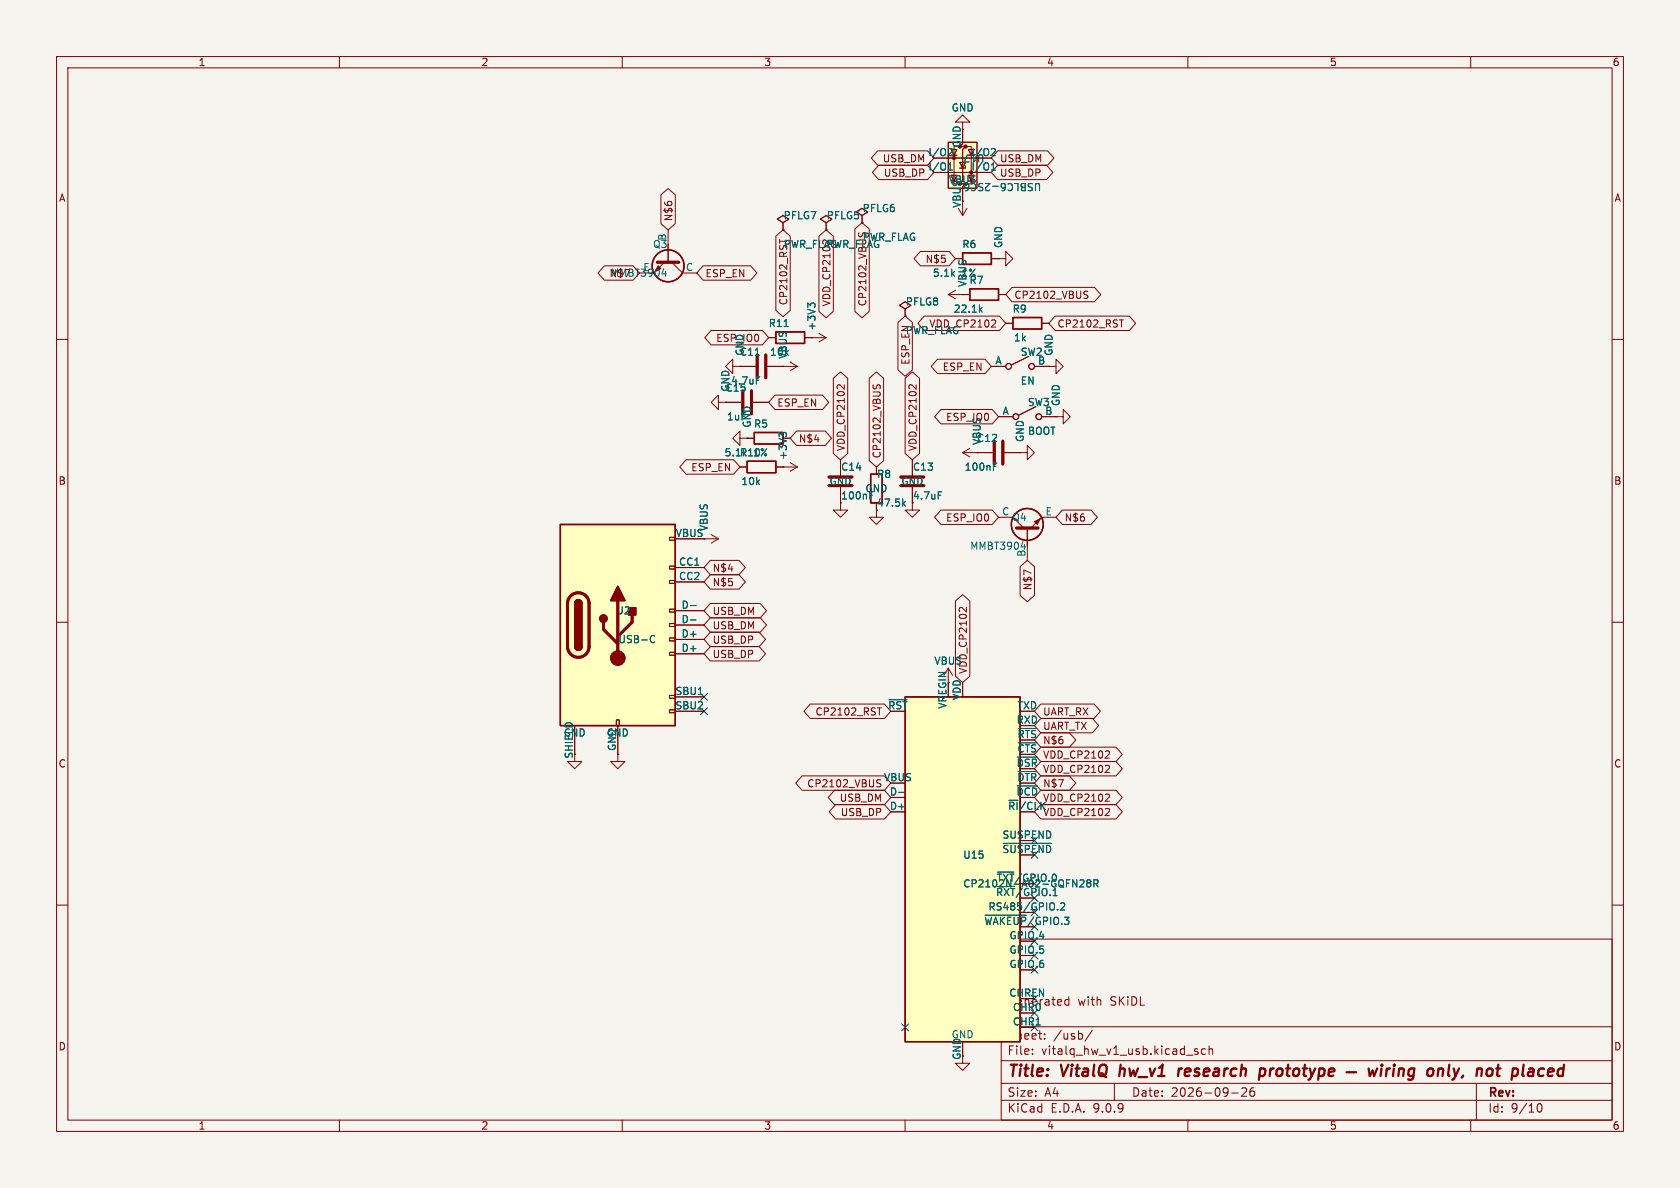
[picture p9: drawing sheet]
<svg xmlns="http://www.w3.org/2000/svg" width="297mm" height="210mm" viewBox="0 0 297 210" stroke-linecap="round" stroke-linejoin="round" font-family="sans-serif">
<path d="M0 0h297v210h-297z" fill="#f5f4ef" stroke="#f5f4ef" stroke-width=".18"/>
<g fill="none" stroke="#840000" stroke-width=".18">
<path d="M10 10h277v190h-277zM12 12h273v186h-273zM60 10v2M110 10v2M160 10v2M210 10v2M260 10v2M160 54.6l1-.6-1-.7-1 .7 1 .6v1.3M160 55.9h.1M167.6 52.1h3.8M167.6 52.1l1.3 .7M168.9 51.3l-1.3 .8"/>
<path d="M170.2 52.1h.1M176.5 45.7h1.3v-1.2l1.3 1.2-1.3 1.3v-1.3M176.5 45.7h.1M176.5 52.1h1.3M177.8 57.2h1.3M184.1 57.2h1.3M10 60h2M171.4 79.2l-1.2 .8M285 60h2M154.9 90.2v1.2h1.3l-1.3 1.3-1.2-1.3h1.2M154.9 82.6v1.2M161.3 86.1v4.1h1.3l-1.3 1.2-1.3-1.2h1.3"/>
<path d="M161.3 81.3v2.8M170.2 80l1.2 .8M170.2 80h2.5M172.7 80h.1M10 110h2M285 110h2M10 160h2M177 166h108v32h-108zM188.4 177.6h.6M188.4 176.8h.6M189 176.2v1.5M285 160h2"/>
<path d="M60 198v2M110 198v2M160 198v2M177 194.5h108M177 191.5h108M177 187.5h108M177 181.5h108M182.5 186.3v.1M182.5 185.5v.1M184.7 183.6v.1M184.7 182.8v.1M193.1 182.1l-1.3 2"/>
<path d="M197 191.5v3M210 198v2M211.7 185.5l-.3-.1-.2 .2v.2l.5 .2v.3h-.5M213.1 185.5l-.4-.1-.3 .3v.4l.1 .2h.6M213.7 185.5l.3-.1 .3 .1 .1 .9M213.7 184.9v1.5M217.7 193.2h1.2M219.5 192.4l.6-.1 .2 .1 .1 .3-.9 1.1h.9M221.7 192.3a.59 .59 0 0 0-.7 .6v.6l.1 .2 .4 .1 .2-.1 .1-.5-.1-.3h-.5l-.2 .3M260 198v2M261 191.5v6.5M271.7 195.7l.2-.5 .2-.1a.81 .81 0 0 1 .6 .6 .81 .81 0 0 1-.3 .8h-.4l-.3-.5"/>
</g>
<g fill="none" stroke="#840000" stroke-width=".4">
<path d="M198.1 188.2l-.2 2M208.4 188.9l-.1 1.3M209 188.9l-.4 .1-.2 .3M222.8 189l.2-.1 .6 .1 .1 .3-.1 .5a.66 .66 0 0 1-1 .3M222.8 188.9l-.2 2M238.1 189.5h1.7M241.9 188.9l.3 1.3 .5-.9 .2 .9 .6-1.3M244.2 188.9l-.1 1.3M244.3 188.2v.2M244.3 188.2l-.1 .1 .1 .1M244.3 188.2l.1 .1-.1 .1M245.2 188.9l-.2 1.3"/>
<path d="M245.8 188.9l-.4 .1-.3 .3M246.4 188.9l-.1 1.3M246.5 188.2v.2M246.5 188.2l-.1 .1 .1 .1M246.5 188.2l.1 .1-.1 .1M247.3 189.1a.49 .49 0 0 1 .9 .1l-.1 1M247.4 188.9l-.2 1.3M250 189a.66 .66 0 0 0-1 .3v.5l.1 .3 .2 .1 .6-.1M250 188.9l-.2 1.6a.6 .6 0 0 1-.9 .3M252.5 189.1a.52 .52 0 0 1 .5-.2 .52 .52 0 0 1 .4 .4l-.1 .5a.55 .55 0 0 1-.5 .4 .55 .55 0 0 1-.5-.4zM254.3 189.1a.49 .49 0 0 1 .8 .1l-.1 1M254.3 188.9l-.1 1.3"/>
<path d="M256.2 188.2l-.2 1.7 .3 .3M264.5 188.9h.8M264.9 188.2l-.2 1.7v.2l.4 .1M272.1 190.1l.2 .1 .5-.1M272.2 189l.2-.1 .6 .1"/>
</g>
<path d="M171.4 51.1h5.1v2h-5.1zM179.1 56.1h5v2.1h-5zM153.9 83.8h2.1v5.1h-2.1z" fill="none" stroke="#840000" stroke-width=".25"/>
<path d="M173.3 54.7l.3 .5M173.6 54.3l-.4 .5M159.7 89l.4 .5M160.1 88.6l-.5 .5M165.9 86.9h.6" fill="none" stroke="#006464" stroke-width=".18"/>
<path d="M159.3 84.3h4M159.3 85.9h4" fill="none" stroke="#840000" stroke-width=".51"/>
<path d="M99.1 92.7h20.3v35.6h-20.3z" fill="#ffffc2"/>
<path d="M99.1 92.7h20.3v35.6h-20.3zM101.6 106.7a.64 .64 0 0 1 .6-.7 .64 .64 0 0 1 .7 .7M101.6 114.3a.64 .64 0 0 0 .6 .6 .64 .64 0 0 0 .7-.6" fill="none" stroke="#840000" stroke-width=".25"/>
<path d="M100.9 105.3a1.9 1.9 0 0 1 2.1-.4 1.9 1.9 0 0 1 1.1 1.8v7.6a1.91 1.91 0 0 1-1.9 1.9 1.91 1.91 0 0 1-1.9-1.9v-7.8l.2-.6zM106.7 110v1.3l2.5 2.5M109.2 106.2v10.1M111.8 108.7v1.3l-2.6 2.5" fill="none" stroke="#840000" stroke-width=".51"/>
<g fill="#840000" stroke="#840000" stroke-width=".25">
<path d="M101.6 106.7h1.3v7.6h-1.3z"/>
<path d="M101.8 106.2a.64 .64 0 0 1 .7-.1 .64 .64 0 0 1 .4 .6h-1.3z"/>
<path d="M101.6 114.3h1.3a.64 .64 0 0 1-.7 .6 .64 .64 0 0 1-.6-.6z"/>
<path d="M109.2 103.6l1.3 2.6h-2.6z"/>
<path d="M111.1 107.4h1.3v1.3h-1.3z"/>
<circle cx="106.7" cy="109.3" r=".63"/>
</g>
<g fill="none" stroke="#840000" stroke-width=".18">
<path d="M170.2 21.6h1.2l-1.2-1.3-1.3 1.3h1.3v1.3M118.4 95h1v.5h-1zM119.4 95.3h5.1M118.4 100.1h1v.5h-1zM118.4 102.6h1v.5h-1zM118.4 107.7h1v.5h-1zM118.4 110.2h1v.5h-1zM118.4 112.8h1v.5h-1zM118.4 115.3h1v.5h-1zM119.4 100.3h5.1M119.4 102.9h5.1M119.4 108h5.1"/>
<path d="M119.4 110.5h5.1M119.4 113h5.1M119.4 115.6h5.1M101.6 128.3v5.1M109 127.3h.5v1h-.5zM109.2 128.3v5.1M118.4 122.9h1v.5h-1zM118.4 125.5h1v.5h-1zM119.4 123.2h5.1M119.4 125.7h5.1"/>
</g>
<circle cx="109.2" cy="116.3" r="1.27" fill="#840000" stroke="#840000" stroke-width=".18"/>
<path d="M115.2 112.4l.3-.1 .2 .2M115.7 113.5l-.2 .1-.3-.1M122.1 107h.9M122.1 109.6h.9" fill="none" stroke="#006464" stroke-width=".18"/>
<path d="M167.6 25.1h5.1v8.2h-5.1z" fill="#ffffc2"/>
<g fill="none" stroke="#840000" stroke-width=".18">
<path d="M138.4 39.4l1-.7-1-.6-1 .6 1 .7v1.2M146 39.4l1.1-.7-1.1-.6-1 .6 1 .7v1.2M152.4 38.1l1-.6-1-.7-1 .7 1 .6v1.3M152.4 39.4h.1M167.6 30.5h5.1M167.6 27.9h5.1M168.1 26.4h1.1l-.5 1zM168.1 27.4h1.1M169.4 36.8l.8 1.3M169.7 28.7h1l-.5 1zM169.7 25.9h-1v6.6h1M170.2 25.4l-.5 .5h1l-.5 .5v5.6l-.5 .5h1l-.5 .5"/>
<path d="M170.2 35.6v2.5M170.7 29.3v.4h-1M170.7 25.9h1v6.6h-1M170.9 36.8l-.7 1.3M117.5 46.4l-1.9 1.9M118.1 40.6v5.8M118.7 46.4l1.9 1.9h2.6M135.9 59.7h1.3M138.4 40.6h.1M142.2 59.7h3.8M143.5 59.7h.1M144.8 58.9l1.2 .8"/>
<path d="M146 40.6h.1M146 59.7l-1.2 .8M168.9 45.7h1.3M175.3 45.7h1.2M127 71.1v-1.2l-1.3 1.2 1.3 1.3v-1.3h1.3M128.3 71.1h.1M128.3 71.1h2.8M129.5 64.8v-1.3l-1.2 1.3 1.2 1.2v-1.2h1.3M130.8 77.5v-1.3l-1.3 1.3 1.3 1.2v-1.2h1.3M130.8 64.8h.1M130.8 64.8h2.8M132.1 77.5h.1"/>
<path d="M132.1 77.5h1.2M133.1 71.1h2.8M135.6 64.8h5.4M138.4 64.8h.1M139.7 64l1.3 .8M141 64.8l-1.3 .7M175.3 64.8h2.5M176.5 73.7h2.6M181.9 63l-3.1 1.5M182.9 64.8h2.5M183.1 71.9l-3 1.5M184.1 73.7h2.6"/>
<path d="M185.4 64.8h1.3v-1.3l1.3 1.3-1.3 1.2v-1.2M185.4 64.8h.1M186.7 73.7h1.3v-1.3l1.2 1.3-1.2 1.2v-1.2M186.7 73.7h.1M124.5 95.3h2.5M125.7 94.5l1.3 .8M127 95.3l-1.3 .7M130.8 82.6h1.3M137.2 82.6h3.8M138.4 82.6h.1M139.7 81.8l1.3 .8M141 82.6l-1.3 .7"/>
<path d="M148.6 86.1v4.1h1.3l-1.3 1.2-1.3-1.2h1.3M148.6 81.3v2.8M176.5 91.4h2.6l1.9 1.9M180.3 80h1.3v-1.3l1.3 1.3-1.3 1.3v-1.3M180.3 80h.1M181.6 93.3v5.8M186.7 91.4h-2.6l-1.9 1.9M101.6 133.4v1.2h1.3l-1.3 1.3-1.3-1.3h1.3M109.2 133.4v1.2h1.3l-1.3 1.3-1.3-1.3h1.3M170.2 186.7v1.3h1.2l-1.2 1.2-1.3-1.2h1.3"/>
<circle cx="178.3" cy="64.8" r=".51"/>
<circle cx="179.6" cy="73.7" r=".51"/>
<circle cx="182.4" cy="64.8" r=".51"/>
<circle cx="183.6" cy="73.7" r=".51"/>
</g>
<g fill="#840000" stroke="#840000" stroke-width=".18">
<path d="M182.9 92.2l1-.5-.5 1z"/>
<path d="M116.3 47l.5 .5-1 .5z"/>
<circle cx="170.7" cy="25.9" r=".25"/>
<circle cx="168.7" cy="27.9" r=".25"/>
</g>
<g fill="none" stroke="#840000" stroke-width=".25">
<path d="M167.6 25.1h5.1v8.2h-5.1zM137.2 58.7h5v2h-5zM170.2 44.7h5.1v2h-5.1zM133.3 76.5h5.1v2h-5.1zM132.1 81.5h5.1v2.1h-5.1z"/>
<circle cx="118.1" cy="47" r="2.82"/>
<circle cx="181.6" cy="92.7" r="2.82"/>
</g>
<g fill="none" stroke="#006464" stroke-width=".18">
<path d="M167.6 30.1h.8M167.6 29.2l.4-.4v1.3M167.8 26.3h.3M168.4 26.6l-.8 .9h.8M171.3 33.2l-.3 .4-.3 .1M175.3 30.1h.7M175.3 29.2l.3-.4v1.3M175.4 26.3h.5l.1 .3-.8 .9h.8M117 48.4h.8M117.6 48v.8M138.6 57.7h.7M143.3 54l-.5-.4v.8"/>
<path d="M143.3 53.8l.2-.2h.3l.3 .2M133.5 62.8h.8M133.7 66.6h.6M138.2 76.9l-.5-.5v.8M138.2 76.7l.3-.3h.3l.2 .3M180.5 96.7h.8M181.1 96.3v.8"/>
</g>
<path d="M116.2 46.4h3.8M131.3 69.1v4.1M132.8 69.1v4.1M133.9 62.7v4.1M135.4 62.7v4.1M146.6 84.3h4M146.6 85.9h4M179.7 93.3h3.8" fill="none" stroke="#840000" stroke-width=".51"/>
<path d="M160 123.2h20.3v61h-20.3z" fill="#ffffc2"/>
<path d="M160 123.2h20.3v61h-20.3z" fill="none" stroke="#840000" stroke-width=".25"/>
<g fill="none" stroke="#006464" stroke-width=".18">
<path d="M167.6 30.1h.8M167.6 29.2l.4-.4v1.3M167.8 26.3h.3M168.4 26.6l-.8 .9h.8M171.3 33.2l-.3 .4-.3 .1M175.3 30.1h.7M175.3 29.2l.3-.4v1.3M175.4 26.3h.5l.1 .3-.8 .9h.8M138.6 57.7h.7M143.3 54l-.5-.4v.8M143.3 53.8l.2-.2h.3l.3 .2M173.3 54.7l.3 .5"/>
<path d="M173.6 54.3l-.4 .5M133.5 62.8h.8M133.7 66.6h.6M138.2 76.9l-.5-.5v.8M138.2 76.7l.3-.3h.3l.2 .3M159.7 89l.4 .5M160.1 88.6l-.5 .5M165.9 86.9h.6M175.6 82.5h.5M175.6 81.9h.6M115.2 112.4l.3-.1 .2 .2M115.7 113.5l-.2 .1-.3-.1"/>
<path d="M122.1 107h.9M122.1 109.6h.9M157.2 123.7h3.1M179.8 138.9h3.6M179.9 133.9h3.5M180 136.4h3.2M180 128.8h3.2M180 131.3h3.2M158.9 140.1h1M176.2 156.7h3.2M176.4 154.2h2.8M177.4 149.1h8.5"/>
<path d="M187.5 159.7l.5-.1 .2 .4-.8 .9h.8M191 155.6l.4-.1 .2 .4-.7 .9h.7M192.4 156.1l-.3-.3 .3-.3h.2l.2 .3-.2 .3M192.4 156.1l-.3 .2 .1 .4 .2 .1 .3-.1 .1-.2v-.2l-.2-.2M192.4 156.1h.2M193.4 156.2l.6-.1 .1-.2v-.3l-.7-.1v1.3M193.7 156.2l.4 .6M174.1 161.8h7.4M187 160.8v.1"/>
</g>
<g fill="none" stroke="#840000" stroke-width=".18">
<path d="M116.8 34.4l1.3-1.1 1.3 1.1v5.1l-1.3 1.1-1.3-1.1zM152.4 39.4h.1M155.2 26.7h8.8l1.1 1.2-1.1 1.3h-8.8l-1.2-1.3zM155.3 29.2h8.7l1.1 1.3-1.1 1.3h-8.7l-1.1-1.3zM176.4 29.2h8.6l1.1 1.3-1.1 1.3h-8.6l-1.1-1.3zM176.4 26.7h8.8l1.1 1.2-1.1 1.3h-8.8l-1.1-1.3zM106.8 47h5.1l1.1 1.3-1.1 1.2h-5.1l-1.1-1.2zM124.3 47h8.4l1.1 1.3-1.1 1.2h-8.4l-1.1-1.2zM125.7 58.4h9.1l1.1 1.3-1.1 1.3h-9.1l-1.1-1.3zM135.9 59.7h1.3M137.2 41.8l1.2-1.2 1.3 1.2v13.1l-1.3 1.1-1.2-1.1zM137.8 42.3v.7"/>
<path d="M138.4 40.6h.1M142.2 59.7h1.3M143.5 59.7h.1M144.8 41.8l1.2-1.2 1.3 1.2v13.3l-1.3 1.1-1.2-1.1zM146 40.6h.1M151.1 40.5l1.3-1.1 1.3 1.1v14.6l-1.3 1.1-1.3-1.1zM151.9 41.1l-.1 .5M158.7 57l1.3-1.1 1.3 1.1v8.4l-1.3 1.1-1.3-1.1zM160 55.9h.1M162.7 44.4h5.1l1.1 1.3-1.1 1.3h-5.1l-1.1-1.3zM163.4 55.9h13.3l1.1 1.3-1.1 1.2h-13.3l-1.1-1.2zM168.9 45.7h1.3"/>
<path d="M170.2 52.1h.1M170.2 52.1h1.2M175.3 45.7h1.2M175.8 56.6l.2 .2v.3l-.8 .7h.8M176.5 45.7h.1M176.5 52.1h1.3M177.8 57.2h1.3M178.9 50.8h14.6l1.1 1.3-1.1 1.2h-14.6l-1.1-1.2zM184.1 57.2h1.3M186.5 55.9h13.2l1.1 1.3-1.1 1.2h-13.2l-1.1-1.2zM191.8 52.1l.4 .1 .1 .3-.2 .2h-.3M191.8 51.5h.5"/>
<path d="M197.9 56.6h.7M128.3 71.1h.1M128.3 71.1h2.8M130.8 64.8h.1M130.8 64.8h2.8M132.1 77.5h.1M132.1 77.5h1.2M133.1 71.1h2.8M135.6 64.8h2.8M137 69.8h8.4l1.1 1.3-1.1 1.3h-8.4l-1.1-1.3zM138.4 64.8h.1M140.8 76.2h5.1l1.1 1.3-1.1 1.2h-5.1l-1.1-1.2z"/>
<path d="M147.3 66.9l1.3-1.2 1.3 1.2v13.3l-1.3 1.1-1.3-1.1zM149.3 68v.8l-.8-.7-.3-.1-.2 .3M153.7 66.9l1.2-1.2 1.3 1.2v14.5l-1.3 1.2-1.2-1.2zM154.4 68l-.1 .5M154.9 68.5l.2-.4 .3-.1 .2 .3v.3M160 66.9l1.3-1.2 1.3 1.2v13.3l-1.3 1.1-1.3-1.1zM162 68v.8l-.8-.7-.3-.1-.2 .3M165.7 63.5h8.4l1.2 1.3-1.2 1.2h-8.4l-1.1-1.2zM166.3 72.4h9.1l1.1 1.3-1.1 1.2h-9.1l-1.1-1.2zM175.3 64.8h2.5M176.5 73.7h2.6M182.9 64.8h2.5"/>
<path d="M184.1 73.7h2.6M185.4 64.8h.1M186.7 73.7h.1M119.4 95.3h5.1M121.3 81.3h8.4l1.1 1.3-1.1 1.2h-8.4l-1.1-1.2zM125.6 99.1h5.1l1.1 1.2-1.1 1.3h-5.1l-1.1-1.3zM130.8 82.6h1.3M137.2 82.6h1.2M138.4 82.6h.1M148.6 81.3v2.8M148.6 86.1v2.8M154.9 82.6v1.2"/>
<path d="M161.3 81.3v2.8M161.3 86.1v2.8M166.3 90.2h9.1l1.1 1.2-1.1 1.3h-9.1l-1.1-1.3zM172.7 80h.1M172.7 80h2.8M177.5 80h2.8M180.3 80h.1M187.8 90.2h5.1l1.1 1.2-1.1 1.3h-5.1l-1.1-1.3zM119.4 100.3h5.1M119.4 102.9h5.1M119.4 108h5.1M119.4 110.5h5.1"/>
<path d="M119.4 113h5.1M119.4 115.6h5.1M125.6 109.2h8.8l1.1 1.3-1.1 1.3h-8.8l-1.1-1.3zM125.6 106.7h8.8l1.1 1.3-1.1 1.2h-8.8l-1.1-1.2zM125.6 101.6h5.1l1.1 1.3-1.1 1.2h-5.1l-1.1-1.2zM125.6 111.8h8.6l1.1 1.2-1.1 1.3h-8.6l-1.1-1.3zM125.6 114.3h8.6l1.1 1.3-1.1 1.2h-8.6l-1.1-1.2zM167.6 118.1l-.7 1.3M167.6 118.1l.8 1.3M167.6 118.1v2.6M168.9 106.2l1.3-1.1 1.3 1.1v13.3l-1.3 1.2-1.3-1.2zM170.9 107.4v.8l-.8-.8h-.3l-.2 .2"/>
<path d="M180.3 100.2l1.3-1.1 1.3 1.1v5.1l-1.3 1.1-1.3-1.1zM101.6 128.3v5.1M109.2 128.3v5.1M119.4 123.2h5.1M119.4 125.7h5.1M141.8 137.2h14.6l1.1 1.2-1.1 1.3h-14.6l-1.1-1.3zM143.2 124.5h13.2l1.1 1.2-1.1 1.3h-13.2l-1.1-1.3zM147.5 139.7h8.9l1.1 1.3-1.1 1.2h-8.9l-1.1-1.2zM155.1 125.1h.7M155.2 138.4l.4 .2M155.2 137.8l.5 .1M155.7 138.7l-.1 .3-.4 .1"/>
<path d="M184 137.2h5.1l1.1 1.2-1.1 1.3h-5.1l-1.1-1.3zM184 139.7h13.3l1.1 1.3-1.1 1.2h-13.3l-1.1-1.2zM184 134.6h13.3l1.1 1.3-1.1 1.3h-13.3l-1.1-1.3zM184 132.1h13.3l1.1 1.3-1.1 1.2h-13.3l-1.1-1.2zM184 127h9.1l1.1 1.3-1.1 1.2h-9.1l-1.1-1.2zM184 124.5h9.4l1.1 1.2-1.1 1.3h-9.4l-1.1-1.3zM184 129.5h5.1l1.1 1.3-1.1 1.3h-5.1l-1.1-1.3zM195.9 132.8l.2 .2v.3l-.7 .7h.7M195.9 135.3l.2 .2v.3l-.7 .8h.7M147.7 142.2h8.7l1.1 1.3-1.1 1.3h-8.7l-1.1-1.3zM157.5 141h2.5M184 142.2h13.3l1.1 1.3-1.1 1.3h-13.3l-1.1-1.3z"/>
<path d="M195.9 142.9l.2 .3v.3l-.7 .7h.7M195.9 140.4l.2 .2v.3l-.7 .7h.7"/>
</g>
<path d="M175.8 78v4M177.3 78v4" fill="none" stroke="#840000" stroke-width=".51"/>
<g fill="none" stroke="#000084" stroke-width=".18">
<path d="M123.9 125.1l1.2 1.2M123.9 122.6l1.2 1.2M125.1 125.1l-1.2 1.2M125.1 122.6l-1.2 1.2M182.3 148l1.2 1.2M183.5 148l-1.2 1.2M182.3 165.8l1.2 1.2M182.3 160.7l1.2 1.2M182.3 168.3l1.2 1.2M182.3 170.8l1.2 1.3M182.3 178.5l1.2 1.2M183.5 165.8l-1.2 1.2"/>
<path d="M183.5 160.7l-1.2 1.2M183.5 168.3l-1.2 1.2M183.5 170.8l-1.2 1.3M183.5 178.5l-1.2 1.2M159.4 181l1.2 1.2M160.6 181l-1.2 1.2M182.3 181l1.2 1.2M183.5 181l-1.2 1.2"/>
</g>
<g font-size="2.8" fill="#840000">
<text x="178" y="190.9">Title:</text>
<text x="187.7" y="190.9">VitalQ</text>
<text x="198.7" y="190.9">hw_v1</text>
<text x="209.9" y="190.9">research</text>
<text x="225.1" y="190.9">prototype</text>
<text x="257.2" y="190.9">only,</text>
<text x="266.7" y="190.9">not</text>
<text x="273.8" y="190.9">placed</text>
</g>
<text font-size="2.1" fill="#000084" x="178" y="178">Generated</text>
<g font-size="2.1" fill="#840000">
<text x="190.5" y="178">with</text>
<text x="196.3" y="178">SKiDL</text>
<text x="178" y="184">Sheet:</text>
<text x="186.2" y="184">/usb/</text>
<text x="178" y="186.7">File:</text>
<text x="184.1" y="186.7">vitalq_hw_v1_usb.kicad_sch</text>
<text x="178" y="196.9">KiCad</text>
<text x="178" y="194.1">Size:</text>
<text x="184.7" y="194.1">A4</text>
<text x="185.7" y="196.9">E.D.A.</text>
<text x="193.3" y="196.9">9.0.9</text>
<text x="200" y="194.1">Date:</text>
<text x="207" y="194.1">2026-09-26</text>
<text x="263" y="194.3">Rev:</text>
<text x="263" y="196.9">Id:</text>
<text x="267.1" y="196.9">9/10</text>
</g>
<g font-size="1.8" fill="#840000">
<text x="35" y="11.9">1</text>
<text x="85" y="11.9">2</text>
<text x="135" y="11.9">3</text>
<text x="185" y="11.9">4</text>
<text x="235" y="11.9">5</text>
<text x="285" y="11.9">6</text>
<text x="156" y="28.9">USB_DM</text>
<text x="169.9" y="26.2" transform="rotate(-90 169.9 26.2)">GND</text>
<text x="176.7" y="28.9">USB_DM</text>
<text x="10.3" y="35.9">A</text>
<text x="156.2" y="31.4">USB_DP</text>
<text x="176.7" y="31.4">USB_DP</text>
<text x="285.3" y="35.9">A</text>
<text x="119.1" y="39.2" transform="rotate(-90 119.1 39.2)">N$6</text>
<text x="163.5" y="46.7">N$5</text>
<text x="107.6" y="49.2">N$7</text>
<text x="124.6" y="49.2">ESP_EN</text>
<text x="179.2" y="53">CP2102_VBUS</text>
<text x="139.4" y="54.1" transform="rotate(-90 139.4 54.1)">CP2102_RST</text>
<text x="147" y="54.2" transform="rotate(-90 147 54.2)">VDD_CP2102</text>
<text x="153.4" y="54.2" transform="rotate(-90 153.4 54.2)">CP2102_VBUS</text>
<text x="164.2" y="58.1">VDD_CP2102</text>
<text x="186.8" y="58.1">CP2102_RST</text>
<text x="126.5" y="60.6">ESP_IO0</text>
<text x="166.6" y="65.7">ESP_EN</text>
<text x="137.3" y="72.1">ESP_EN</text>
<text x="167.2" y="74.6">ESP_IO0</text>
<text x="122.1" y="83.5">ESP_EN</text>
<text x="139.3" y="81.4" transform="rotate(-90 139.3 81.4)">+3V3</text>
<text x="141.1" y="78.4">N$4</text>
<text x="149.5" y="79.9" transform="rotate(-90 149.5 79.9)">VDD_CP2102</text>
<text x="155.9" y="81.1" transform="rotate(-90 155.9 81.1)">CP2102_VBUS</text>
<text x="162.2" y="79.9" transform="rotate(-90 162.2 79.9)">VDD_CP2102</text>
<text x="10.3" y="85.9">B</text>
<text x="154.9" y="89.8">47.5k</text>
<text x="161.3" y="88.5">4.7uF</text>
<text x="285.3" y="85.9">B</text>
<text x="119.4" y="95">VBUS</text>
<text x="167.2" y="92.4">ESP_IO0</text>
<text x="188.1" y="92.4">N$6</text>
<text x="125.9" y="101.3">N$4</text>
<text x="125.9" y="103.8">N$5</text>
<text x="182.6" y="104.4" transform="rotate(-90 182.6 104.4)">N$7</text>
<text x="125.9" y="111.4">USB_DM</text>
<text x="125.9" y="108.9">USB_DM</text>
<text x="125.9" y="114">USB_DP</text>
<text x="125.9" y="116.5">USB_DP</text>
<text x="171.1" y="119.2" transform="rotate(-90 171.1 119.2)">VDD_CP2102</text>
<text x="167.4" y="125.4" transform="rotate(-90 167.4 125.4)">VREGIN</text>
<text x="144.1" y="126.7">CP2102_RST</text>
<text x="184.3" y="129.2">UART_TX</text>
<text x="184.3" y="126.7">UART_RX</text>
<text x="184.3" y="131.8">N$6</text>
<text x="10.3" y="135.9">C</text>
<text x="101.3" y="134.2" transform="rotate(-90 101.3 134.2)">SHIELD</text>
<text x="109" y="132.8" transform="rotate(-90 109 132.8)">GND</text>
<text x="184.3" y="136.8">VDD_CP2102</text>
<text x="184.3" y="134.3">VDD_CP2102</text>
<text x="285.3" y="135.9">C</text>
<text x="142.6" y="139.4">CP2102_VBUS</text>
<text x="148.3" y="141.9">USB_DM</text>
<text x="184.3" y="139.4">N$7</text>
<text x="184.3" y="141.9">VDD_CP2102</text>
<text x="148.5" y="144.5">USB_DP</text>
<text x="184.3" y="144.5">VDD_CP2102</text>
<text x="10.3" y="185.9">D</text>
<text x="285.3" y="185.9">D</text>
<text x="169.9" y="187.5" transform="rotate(-90 169.9 187.5)">GND</text>
<text x="35" y="199.9">1</text>
<text x="85" y="199.9">2</text>
<text x="135" y="199.9">3</text>
<text x="185" y="199.9">4</text>
<text x="235" y="199.9">5</text>
<text x="285" y="199.9">6</text>
</g>
<g font-size="1.8" fill="#006464">
<text x="168.1" y="19.9">GND</text>
<text x="164" y="27.7">I/O2</text>
<text x="171.7" y="27.7">I/O2</text>
<text x="174.1" y="27.1" transform="rotate(-180 174.1 27.1)">U17</text>
<text x="164" y="30.2">I/O1</text>
<text x="167.6" y="32.6">VBUS</text>
<text x="171.7" y="30.2">I/O1</text>
<text x="184.2" y="32.2" transform="rotate(-180 184.2 32.2)">USBLC6-2SC6</text>
<text x="138.4" y="39">PFLG7</text>
<text x="146.1" y="39">PFLG5</text>
<text x="152.4" y="37.7">PFLG6</text>
<text x="169.9" y="36.8" transform="rotate(-90 169.9 36.8)">VBUS</text>
<text x="115.4" y="44">Q3</text>
<text x="117.9" y="42.6" transform="rotate(-90 117.9 42.6)">B</text>
<text x="138.4" y="44">PWR_FLAG</text>
<text x="146.1" y="44">PWR_FLAG</text>
<text x="152.4" y="42.8">PWR_FLAG</text>
<text x="170" y="44">R6</text>
<text x="177.4" y="43.9" transform="rotate(-90 177.4 43.9)">GND</text>
<text x="107.9" y="49.1">MMBT3904</text>
<text x="113.6" y="48">E</text>
<text x="121.2" y="48">C</text>
<text x="164.8" y="49.1">5.1k</text>
<text x="170" y="49.1">1%</text>
<text x="171" y="50.8" transform="rotate(-90 171 50.8)">VBUS</text>
<text x="171.3" y="50.4">R7</text>
<text x="135.8" y="58">R11</text>
<text x="144.4" y="58.5" transform="rotate(-90 144.4 58.5)">+3V3</text>
<text x="160" y="59.3">PWR_FLAG</text>
<text x="160" y="54.2">PFLG8</text>
<text x="168.5" y="55.5">22.1k</text>
<text x="178.9" y="55.5">R9</text>
<text x="130.7" y="63.1">C11</text>
<text x="131.7" y="63" transform="rotate(-90 131.7 63)">GND</text>
<text x="136" y="63.1">10k</text>
<text x="139.3" y="63.5" transform="rotate(-90 139.3 63.5)">VBUS</text>
<text x="161" y="64.6" transform="rotate(-90 161 64.6)">ESP_EN</text>
<text x="175.9" y="64.5">A</text>
<text x="179.2" y="60.6">1k</text>
<text x="180.3" y="63.1">SW2</text>
<text x="183.4" y="64.5">B</text>
<text x="186.3" y="63" transform="rotate(-90 186.3 63)">GND</text>
<text x="128.2" y="69.4">C15</text>
<text x="129.1" y="69.3" transform="rotate(-90 129.1 69.3)">GND</text>
<text x="129.1" y="68.2">4.7uF</text>
<text x="180.3" y="68.2">EN</text>
<text x="181.6" y="72">SW3</text>
<text x="187.6" y="71.9" transform="rotate(-90 187.6 71.9)">GND</text>
<text x="128.4" y="74.5">1uF</text>
<text x="132.9" y="75.7" transform="rotate(-90 132.9 75.7)">GND</text>
<text x="133.2" y="75.8">R5</text>
<text x="177.2" y="73.4">A</text>
<text x="181.6" y="77.1">BOOT</text>
<text x="184.7" y="73.4">B</text>
<text x="128" y="80.9">5.1kR101%</text>
<text x="148.6" y="83.4">C14</text>
<text x="161.3" y="83.4">C13</text>
<text x="170.5" y="83.4">100nF</text>
<text x="172.6" y="78.3">C12</text>
<text x="173.6" y="78.8" transform="rotate(-90 173.6 78.8)">VBUS</text>
<text x="181.2" y="78.2" transform="rotate(-90 181.2 78.2)">GND</text>
<text x="131" y="86">10k</text>
<text x="146.6" y="86">GND</text>
<text x="148.6" y="88.5">100nF</text>
<text x="152.9" y="87.2">GND</text>
<text x="154.9" y="84.7">R8</text>
<text x="159.3" y="86">GND</text>
<text x="125.3" y="94" transform="rotate(-90 125.3 94)">VBUS</text>
<text x="177.1" y="91.2">C</text>
<text x="178.9" y="92.3">Q4</text>
<text x="184.7" y="91.2">E</text>
<text x="119.9" y="100.1">CC1</text>
<text x="171.4" y="97.4">MMBT3904</text>
<text x="181.4" y="98.5" transform="rotate(-90 181.4 98.5)">B</text>
<text x="119.9" y="102.6">CC2</text>
<text x="120.4" y="107.7">D-</text>
<text x="109.2" y="108.8">J2</text>
<text x="109.2" y="113.9">USB-C</text>
<text x="120.4" y="110.2">D-</text>
<text x="120.4" y="112.8">D+</text>
<text x="120.4" y="115.3">D+</text>
<text x="165.1" y="117.7">VBUS</text>
<text x="119.3" y="122.9">SBU1</text>
<text x="119.3" y="125.5">SBU2</text>
<text x="156.9" y="125.5">~{RST}</text>
<text x="169.9" y="123.8" transform="rotate(-90 169.9 123.8)">VDD</text>
<text x="179.8" y="125.5">TXD</text>
<text x="99.6" y="130.4">GND</text>
<text x="107.2" y="130.4">GND</text>
<text x="179.6" y="128">RXD</text>
<text x="179.8" y="130.6">~{RTS}</text>
<text x="179.6" y="135.6">~{DSR}</text>
<text x="179.8" y="133.1">~{CTS}</text>
<text x="156.2" y="138.2">VBUS</text>
<text x="157.2" y="140.7">D-</text>
<text x="157.2" y="143.3">D+</text>
<text x="178.1" y="143.3">~{RI}/CLK</text>
<text x="179.6" y="140.7">~{DCD}</text>
<text x="179.8" y="138.2">~{DTR}</text>
<text x="177.1" y="148.3">SUSPEND</text>
<text x="170.2" y="152">U15</text>
<text x="176.1" y="156">~{TXT}/GPIO.0</text>
<text x="177.1" y="150.9">~{SUSPEND}</text>
<text x="170.2" y="157.1">CP2102N-A02-GQFN28R</text>
<text x="174.6" y="161">RS485/GPIO.2</text>
<text x="176" y="158.5">~{RXT}/GPIO.1</text>
<text x="173.9" y="163.6">~{WAKEUP}/GPIO.3</text>
<text x="178.4" y="166.1">GPIO.4</text>
<text x="178.4" y="168.7">GPIO.5</text>
<text x="178.4" y="171.2">GPIO.6</text>
<text x="178.3" y="176.3">CHREN</text>
<text x="179" y="178.8">CHR0</text>
<text x="168.1" y="183.7">GND</text>
<text x="179" y="181.4">CHR1</text>
</g>
</svg>
